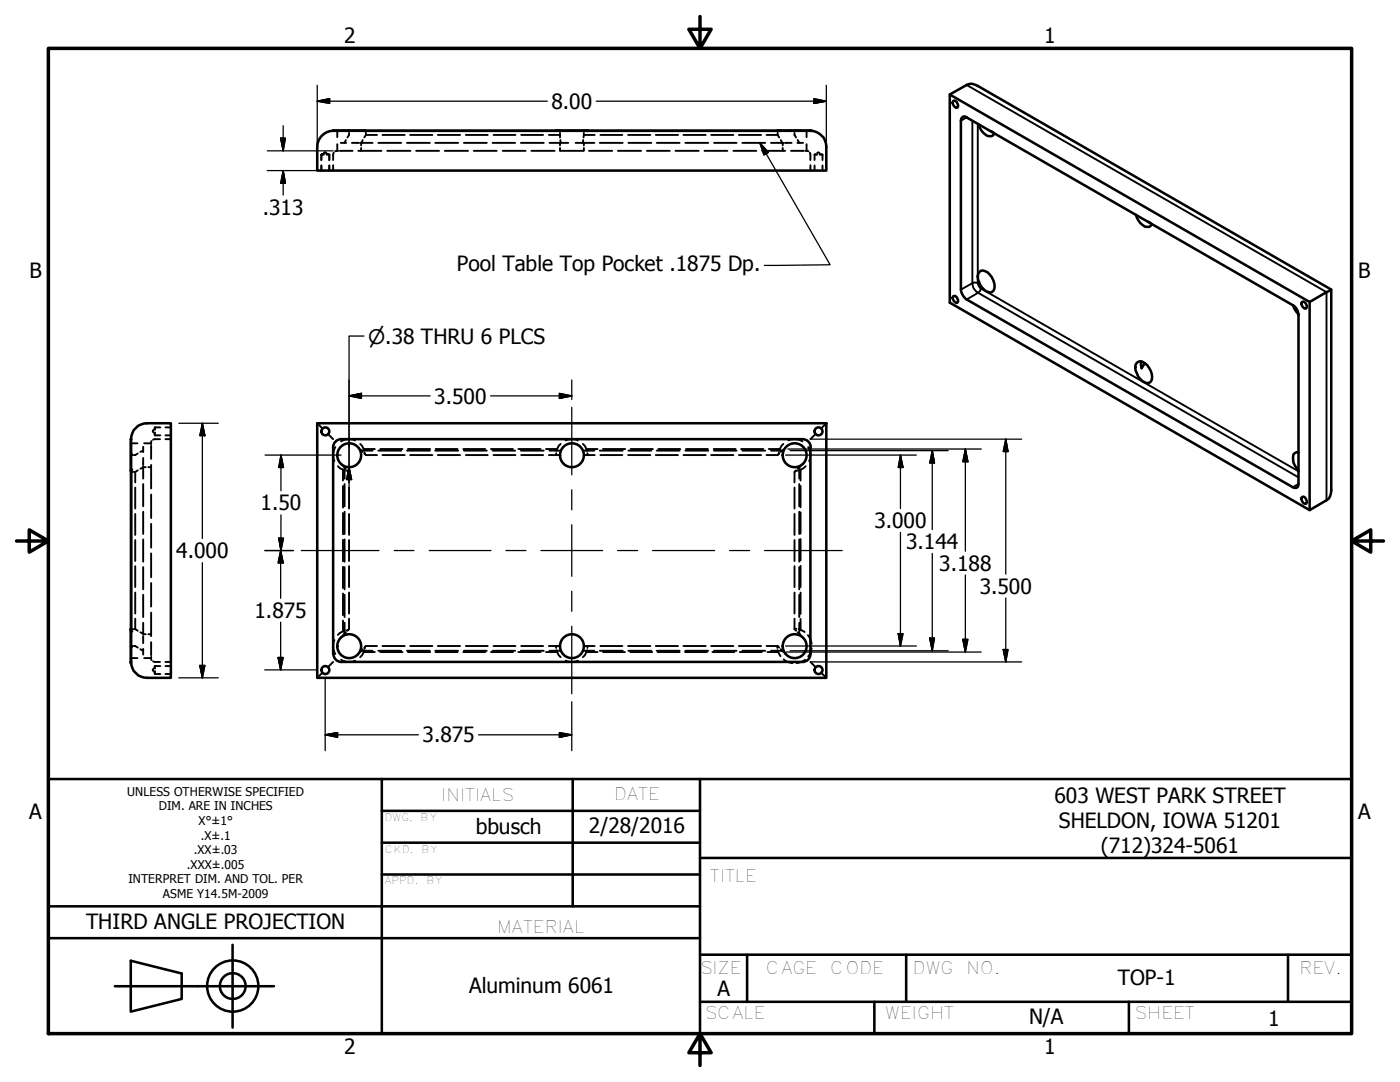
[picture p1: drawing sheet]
<svg xmlns="http://www.w3.org/2000/svg" width="279mm" height="216mm" viewBox="0 0 279 216" stroke-linecap="round" stroke-linejoin="round" font-family="sans-serif">
<!-- layer: Hidden (ANSI) -->
<g fill="none" stroke="#000" stroke-width=".38">
<path d="M64.1 30.9h.5M64.1 30.9v1M64.1 33v1M64.4 30.7l-.3 .2M64.6 30.5l.3-.1 .3 .1M65.2 30.9h.5M65.4 30.7l.3 .2M65.7 30.9v1M65.7 33v1M66.5 33v1M66.6 30.5l-.1 1.4M67.3 26v1.4"/>
<path d="M67.3 28.8v1.3M67.5 30.1l-.6 .1M67.8 30.1h2.6M68 28.5h1.1M68.5 26.1h.3M69 27.9l-.2 .6M69.2 26.1h.3M69.6 26.1l.1 .3M69.7 26.6v.3l-.4 .5M70.2 28.5h1.4M71.5 30.1h4.6M71.9 28.5h2.5"/>
<path d="M72.1 28.5v.5M72.1 29.5v.6M72.4 27.9l-.3 .6M73 26.1v.3M73 26.6v.3M73 26.9l-.3 .5M73 26.9h2.2M75.5 28.5h4.6M76.3 26.9h4.5M77.3 30.1h4.6M81.2 28.5h4.6M81.9 26.9h4.4"/>
<path d="M83.1 30.1h4.5M86.9 28.5h4.5M87.4 26.9h4.4M88.8 30.1h4.6M92.6 28.5h4.6M93 26.9h4.3M94.6 30.1h4.5M98.3 28.5h4.5M98.5 26.9h4.4M100.3 30.1h4.6M103.9 28.5h4.6M104 26.9h4.4"/>
<path d="M106 30.1h4.7M109.5 26.9h2.3M109.7 28.5h3.7M111.8 26v.4M111.8 26.6v.8M111.8 28.5v.5M111.8 29.5v.6M111.8 30.1h4.6M111.8 27.9l.1 .6M114.9 28.5h3.7M116.4 27.9l-.1 .6M116.5 26v.4"/>
<path d="M116.5 26.6v.3M116.5 28.5v.5M116.5 29.5v.6M116.5 26.9v.5M116.5 26.9h2.2M117.5 30.1h4.7M119.7 28.5h4.6M119.8 26.9h4.4M123.3 30.1h4.7M125.3 26.9h4.5M125.4 28.5h4.6M129.1 30.1h4.6"/>
<path d="M130.9 26.9h4.4M131.1 28.5h4.5M134.8 30.1h4.6M136.4 26.9h4.4M136.8 28.5h4.6M140.6 30.1h4.6M141.9 26.9h4.5M142.5 28.5h4.5M146.4 30.1h4.5M147.4 26.9h4.5M148.1 28.5h4.6M152.1 30.1h4.6"/>
<path d="M153 26.9h2.2M153.9 28.5h2.5M155.2 26.9l.3 .5M155.2 26.1v.3M155.2 26.6v.3M155.8 27.9l.3 .6M156.2 28.5v.5M156.2 29.5v.6M156.7 28.5h1.3M157.2 26.1h.9M157.9 30.1h2.5M158.6 26.6v.3l.3 .5"/>
<path d="M158.6 26.1v.3M158.7 26.1h.4M159 26.1h1M159.1 28.5h1.2M159.2 27.9l.3 .6M159.4 26.1h.4M160.7 30.1h.3M161 30.1l.4 .1M161 26v1.4M161 28.8v1.3M161.6 30.5l.1 1.4M161.7 33v1"/>
<path d="M162.6 30.9h.5M162.6 30.9v1M162.6 33v1M162.8 30.7l-.2 .2M163.1 30.5l.2-.1 .3 .1M163.6 30.9h.5M163.8 30.7l.3 .2M164.1 30.9v1M164.1 33v1M26.1 88.5h1.3M26.2 90.7l.2 .1M26.2 89.6v.4"/>
<path d="M26.2 90.3v.4M26.2 94.2h.2M26.7 94.2h.3M27 94.2v2.1M27 97.3v4.2M27.5 90.5l-.5 .3h-.3M27.5 93.9l-.5 .3M28.6 89.2v1M28.6 91.4v1.4M28.6 93v2.5M28.6 96.6v4.4M28.6 93.3l-.6 .2"/>
<path d="M28.6 89.9l-.6 .3M28.6 93.2h.5M28.8 88.5h1.4M29.6 93.2h.6M30.2 89v2.6M30.2 92.8v4.7M30.2 98.7v4.7M30.2 88v.6M30.6 85.8l-.1 .2 .1 .3M30.8 86.6l.1 .3M30.9 85.3v.5M30.9 86.3v.6"/>
<path d="M30.9 85.3l-.1 .2M30.9 85.3h1.1M30.9 86.9h1.1M31.9 87.6l-1.4 .2M33 87.6h1.1M33 85.3h1.1M33 86.9h1.1M63.3 84.5l1.1 1M65.4 86.6l1.1 1M66.9 89.2a2.9 2.9 0 0 0-.2 2.8M67.4 93l.4 .4 1 .5M68 92.5l.3 .3"/>
<path d="M68.5 93.7v2.2M68.5 97v4.3M68.5 93l.5 .5M68.8 93.3v2.2M68.8 96.6v4.4M69.2 93.9l.3 .1M69.3 93.9l.4 .3v2.1M69.7 97.3v4.2M70.9 87.9a3 3 0 0 0-2.8 .2M71.4 89.2l.2 .2M71.9 88.6l.7 1M71.9 89.7l.5 .5"/>
<path d="M72.1 89.9h2.3M72.6 89.6h2.2M72.6 89.6l.1 .3M72.7 90.5l.3 .3h2.2M72.8 90.3v.3M75.5 89.9h4.6M75.9 89.6h4.4M76.3 90.8h4.5M81.2 89.9h4.6M81.4 89.6h4.5M81.9 90.8h4.4M86.9 89.9h4.5"/>
<path d="M86.9 89.6h4.4M87.4 90.8h4.4M92.5 89.6h4.3M92.6 89.9h4.6M93 90.8h4.3M98 89.6h4.4M98.3 89.9h4.5M98.5 90.8h4.4M103.4 89.6h4.5M103.9 89.9h4.6M104 90.8h4.4M109 89.6h2.2"/>
<path d="M109.5 90.8h2.3M109.7 89.9h2.2M111 90.4l-.1 .4M111.2 89.6l-.1 .4M111.9 88.6l-.7 1M112.9 87.9a2.99 2.99 0 0 1 2.4 0M116.3 88.6l.7 1M116.3 89.9h2.3M116.5 90.8h2.2M117 89.6l.2 .4M117 89.6h2.3M117.2 90.4l.1 .4"/>
<path d="M119.7 89.9h4.6M119.8 90.8h4.4M120.3 89.6h4.5M125.3 90.8h4.5M125.4 89.9h4.6M125.9 89.6h4.4M130.9 90.8h4.4M131.1 89.9h4.5M131.4 89.6h4.4M136.4 90.8h4.4M136.8 89.9h4.6M136.9 89.6h4.4"/>
<path d="M141.9 90.8h4.5M142.4 89.6h4.4M142.5 89.9h4.5M147.4 90.8h4.5M147.9 89.6h4.4M148.1 89.9h4.6M153.4 89.6h2.2M153.9 89.9h2.2M155.4 90.3v.3M155.5 90.5l-.3 .3h-2.2M155.6 89.6l-.1 .3M156.1 89.9l-.3 .3"/>
<path d="M156.3 88.6l-.7 1M156.4 89.7l-.3 .2M156.9 89.2l-.2 .2M157.4 87.9a3 3 0 0 1 2.7 .2M158.6 97.3v4.2M158.9 93.9l-.3 .3v2.1M159.1 93.9l-.4 .1M159.5 93.3v2.2M159.5 96.6v4.4M159.8 93l-.6 .5M159.8 93.7v2.2M159.8 97v4.2"/>
<path d="M159.8 93.7l-.4 .2M160.3 92.5l-.3 .3M160.8 93l-1 .7M161.3 89.2a2.9 2.9 0 0 1 .2 2.8M162.8 86.6l-1.1 1M164.9 84.5l-1.1 1M27 102.6v4.1M27 107.8v4.2M27 113v4.2M27 118.2v4.2M28.6 102.1v4.5M28.6 107.6v4.5"/>
<path d="M28.6 113.2v4.4M28.6 118.7v4.4M30.2 104.5v4.8M30.2 110.4v4.8M30.2 116.3v4.7M68.5 102.4v4.2M68.5 107.7v4.3M68.5 113.1v4.2M68.5 118.4v4.3M68.8 102.1v4.5M68.8 107.6v4.5M68.8 113.2v4.4"/>
<path d="M68.8 118.7v4.4M69.7 102.6v4.1M69.7 107.8v4.2M69.7 113v4.2M69.7 118.2v4.2M158.6 102.6v4.1M158.6 107.8v4.2M158.6 113v4.2M158.6 118.2v4.2M159.5 102.1v4.5M159.5 107.6v4.5M159.5 113.2v4.4"/>
<path d="M159.5 118.7v4.4M159.8 102.2v4.3M159.8 107.6v4.2M159.8 112.9v4.3M159.8 118.2v4.3M26.1 131.3h1.3M26.2 127.6v.9M26.2 129.3v1M26.2 129v.4M26.2 129.8v.3M26.2 125.5h.2M26.4 128.9l-.2 .1"/>
<path d="M26.7 128.9h.3l.5 .3M26.7 125.5h.3M27 125.5l.5 .4M27 123.4v2.1M28 129.5l.6 .4M28 126.2l.6 .2M28.6 124.3v2.4M28.6 127v1.3M28.6 129.5v1.1M28.6 126.6h.5M28.8 131.3h1.4M29.6 126.6h.6"/>
<path d="M30.2 131.3v.4M30.2 122.2v4.7M30.2 128.1v2.6M30.2 131.1v.2M30.5 132l1.4 .1M30.6 133.4l-.1 .3 .1 .2M30.8 134.2l.1 .3M30.9 132.9v.5M30.9 133.9v.6M30.9 132.9l-.1 .3M30.9 132.9h1.1M30.9 134.5h1.1"/>
<path d="M33 132.1h1.1M33 132.9h1.1M33 134.5h1.1M64.4 134.2l-1.1 1.1M66.5 132.1l-1.1 1.1M66.7 127.7a3 3 0 0 0 .2 2.8M68.1 131.6a2.9 2.9 0 0 0 2.8 .2M68.3 127l-.3 .3M68.5 126l-1.1 .7M68.5 123.8v2.2M68.8 125.9l-.3 .1M68.8 124.3v2.1"/>
<path d="M69 126.2l-.5 .5M69.5 125.7l-.3 .1M69.7 123.4v2.1l-.4 .4M71.6 130.4l-.2 .2M72.1 129.9l-.2 .2M72.1 129.9h2.3M72.4 129.5l-.3 .4M72.6 130.1l-.7 1M72.6 130.1h2.2M72.7 129.8l-.1 .3M72.8 129.1v.4M75.2 128.9h-2.2l-.3 .3"/>
<path d="M75.5 129.9h4.6M75.9 130.1h4.4M76.3 128.9h4.5M81.2 129.9h4.6M81.4 130.1h4.5M81.9 128.9h4.4M86.9 129.9h4.5M86.9 130.1h4.4M87.4 128.9h4.4M92.5 130.1h4.3M92.6 129.9h4.6M93 128.9h4.3"/>
<path d="M98 130.1h4.4M98.3 129.9h4.5M98.5 128.9h4.4M103.4 130.1h4.5M103.9 129.9h4.6M104 128.9h4.4M109 130.1h2.2M109.5 128.9h2.3M109.7 129.9h2.2M110.9 128.9l.1 .4M111.1 129.7l.1 .4M111.2 130.1l.7 1"/>
<path d="M112.9 131.8a2.99 2.99 0 0 0 2.4 0M116.3 129.9h2.3M116.5 128.9h2.2M117 130.1l-.7 1M117 130.1h2.3M117.2 129.7l-.2 .4M117.3 128.9l-.1 .4M119.7 129.9h4.6M119.8 128.9h4.4M120.3 130.1h4.4M125.3 128.9h4.5M125.4 129.9h4.6"/>
<path d="M125.8 130.1h4.4M130.9 128.9h4.4M131.1 129.9h4.5M131.3 130.1h4.3M136.4 128.9h4.4M136.7 130.1h4.4M136.8 129.9h4.6M141.9 128.9h4.5M142.2 130.1h4.4M142.5 129.9h4.5M147.4 128.9h4.5M147.6 130.1h4.4"/>
<path d="M148.1 129.9h4.6M153 128.9h2.2l.3 .3M153.2 130.1h2.1M153.9 129.9h2.2M155.1 128.9v.4M155.2 129.7l.1 .4M155.3 130.1l.5 .8M155.8 129.5l.3 .4M156.1 129.9l.3 .2M156.4 131.6l.8 .5 .9 .2M156.7 130.4l.2 .2M158.6 125.5h.3"/>
<path d="M158.6 123.4v2.1l.3 .4M159.2 126.2l.3 .2M159.4 125.5l.4 .2M159.5 124.3v2.1M159.5 126.4l.3 .3M159.8 125.7l.8 .4M159.8 123.5v2.2M160 127l.3 .3M160.7 131.6l-.7 .5-1 .2M161.2 126.7l.5 .9 .3 .9M161.7 132.1l1.1 1.1M162 129.3l-.3 1-.4 .7"/>
<path d="M163.8 134.2l1.1 1.1"/>
</g>
<!-- layer: Visible (ANSI) -->
<g fill="none" stroke="#000" stroke-width=".51">
<path d="M189.5 18.9l71.9 41.4 4.3-2.5M192.9 17l-3.4 1.9v41.5l71.9 41.4 3.3-2a2.17 2.17 0 0 0 1-2M66.5 26.1a3.3 3.3 0 0 0-3.2 3.2v4.7h101.6v-4.7a3.3 3.3 0 0 0-3.2-3.2M66.5 26.1h95.2M66.5 26.1h6.3M72.6 26.1h38.6M110.9 26.1h6.4M117 26.1h38.6M155.2 26l-.1 .1M155.4 26l-.2 .1M155.4 26l6.3 .1M155.4 26v.1"/>
<path d="M161.7 26l.3 .1M190.2 20.2l.2-.1a1.01 1.01 0 0 1 .7 1.4 .96 .96 0 0 1-.9-1.3zM191.8 24.1v33.7M192.9 23.4l65.1 37.5M195.3 24.8a3.1 3.1 0 0 0 2.2 2.4h.4l.5-.6M197.7 26.2l.5 .2M190.2 59.2l.2-.1a.93 .93 0 0 1 .7 1.3 .93 .93 0 0 1-.9-1.2zM192.9 59.8l65.1 37.4M195.5 54.3a1.14 1.14 0 0 1 1.6 .1 3.3 3.3 0 0 1 1.1 3.6 1.14 1.14 0 0 1-1.6 0 3.9 3.9 0 0 1-1.4-3.3zM226.7 42.9a3.1 3.1 0 0 0 2.2 2.4h.5l.5-.6M229.2 44.3l.4 .2M226.9 72.4a1.09 1.09 0 0 1 1.6 .1 3.2 3.2 0 0 1 1.2 3.6 1.14 1.14 0 0 1-1.7 0 3.9 3.9 0 0 1-1.4-3.3z"/>
<path d="M227.8 72.1l-.1 .9 .1 .5 .7-1M258.1 61l.2 .5 .8 1.2M259.1 62.9v33.7M259.8 60.3l.2-.1a.93 .93 0 0 1 .7 1.3 .93 .93 0 0 1-.9-1.2zM261.4 60.3v41.5M26.2 87.6a3.3 3.3 0 0 1 3.1-3.1h4.8v50.8h-4.8a3.3 3.3 0 0 1-3.1-3.2M26.2 87.6v44.5M26.2 87.6v6.4M26.2 93.7v32.3M63.3 84.5h101.6v50.8h-101.6zM66.5 89.2v41.3M68.1 87.6h92.1a1.62 1.62 0 0 1 1.6 1.6"/>
<path d="M68.1 87.6a1.62 1.62 0 0 0-1.6 1.6M161.7 89.2v41.3M259.1 90.2a1.03 1.03 0 0 0-1 1.5 3.7 3.7 0 0 0 1 2.2M259.8 99.3l.2-.2a.97 .97 0 0 1 .7 1.4 .96 .96 0 0 1-.9-1.2zM26.1 132.1h.1M26.1 125.7h.1M26.1 125.7l.1 6.6M26.2 125.5h-.1M26.2 125.5l-.1 .2M66.5 130.5a1.56 1.56 0 0 0 1.6 1.6M161.7 130.5a1.56 1.56 0 0 1-1.5 1.6h-92.1"/>
<circle cx="64.9" cy="86.1" r=".79"/>
<circle cx="69.7" cy="90.8" r="2.38"/>
<circle cx="114.1" cy="90.8" r="2.38"/>
<circle cx="158.6" cy="90.8" r="2.38"/>
<circle cx="163.4" cy="86.1" r=".79"/>
<circle cx="64.9" cy="133.7" r=".79"/>
<circle cx="69.7" cy="128.9" r="2.38"/>
<circle cx="114.1" cy="128.9" r="2.38"/>
<circle cx="158.6" cy="128.9" r="2.38"/>
<circle cx="163.4" cy="133.7" r=".79"/>
</g>
<!-- layer: Hidden (ANSI) -->
<g fill="#000">
<circle cx="64.1" cy="30.9" r=".19"/>
<circle cx="68.5" cy="26.1" r=".19"/>
<circle cx="69.5" cy="26.1" r=".19"/>
<circle cx="69.5" cy="26" r=".19"/>
<circle cx="155.3" cy="26.1" r=".19"/>
<circle cx="158.6" cy="26" r=".19"/>
<circle cx="158.6" cy="26.1" r=".19"/>
<circle cx="158.7" cy="26.1" r=".19"/>
<circle cx="158.7" cy="26" r=".19"/>
<circle cx="26.1" cy="90.6" r=".19"/>
<circle cx="26.1" cy="90.8" r=".19"/>
<circle cx="26.2" cy="89.6" r=".19"/>
<circle cx="26.2" cy="90.8" r=".19"/>
<circle cx="26.2" cy="90.6" r=".19"/>
<circle cx="26.1" cy="128.9" r=".19"/>
<circle cx="26.1" cy="129.1" r=".19"/>
<circle cx="26.2" cy="128.9" r=".19"/>
<circle cx="26.2" cy="130.1" r=".19"/>
<circle cx="26.2" cy="125.7" r=".19"/>
<circle cx="26.2" cy="129.1" r=".19"/>
</g>
<!-- layer: Visible (ANSI) -->
<g fill="#000">
<circle cx="72.6" cy="26.1" r=".25"/>
<circle cx="111.2" cy="26.1" r=".25"/>
<circle cx="117" cy="26.1" r=".25"/>
<circle cx="155.6" cy="26.1" r=".25"/>
<circle cx="26.2" cy="93.7" r=".25"/>
<circle cx="26.2" cy="126" r=".25"/>
</g>
<!-- layer: Visible Narrow (ANSI) -->
<path d="M192.9 17l71.8 41.3v41.5M192.9 23.4l-1.1 .7M194.1 24.1v32.4M195.1 24.7v31.8M192.9 59.8l2.3-1.4 63.9 36.8M194.1 56.5l.2-.1 .8 .1M194.1 56.5a2.15 2.15 0 0 0 1.1 1.9l.2-.1a.69 .69 0 0 0-.1-1.2l-.2-.6M194.1 56.5l-2.3 1.3M195.7 57.5l63.4 36.5M259.1 96.6l-1.1 .6" fill="none" stroke="#000" stroke-width=".38"/>
<path d="M192.9 17a1.98 1.98 0 0 1 2.2 .1l70.6 40.7v40M192.9 23.4a.68 .68 0 0 0-.8-.1 .68 .68 0 0 0-.3 .8M191.8 57.8a2.85 2.85 0 0 0 1.1 2M258 60.9a2.33 2.33 0 0 1 1.1 2M259.1 96.6l-.1 .6-.3 .1-.7-.1" fill="none" stroke="#000" stroke-width=".51"/>
<!-- layer: Border (ANSI) -->
<path d="M9.7 9.7h260v196.5h-260zM139.7 3.3v6.4l-2.2-3.9h4.4l-2.2 3.9M3.3 107.9h6.4l-3.9-2.2v4.5l3.9-2.3M269.7 107.9l3.9 2.3v-4.5l-3.9 2.2h6.4M139.7 206.2l2.2 3.9h-4.4l2.2-3.9v6.4" fill="none" stroke="#000" stroke-width=".7"/>
<!-- layer: Title (ANSI) -->
<g fill="none" stroke="#000" stroke-width=".51">
<path d="M76.2 155.4h-66.5v50.8h66.5M76.2 155.4h193.5v50.8h-193.5zM114.3 155.4v25.4M139.7 155.4v50.8M76.2 174.5h63.5M76.2 168.1h63.5M76.2 161.8h63.5M139.7 171.2h130M9.7 187.2h130M9.7 180.8h130M22.9 196.8h31.8M26.1 191.7l10.2 2.5v5.1l-10.2 2.6z"/>
<path d="M46.4 188.5v16.5M139.7 199.9h130M139.7 190.5h130M149.1 190.5v9.4M174.5 199.9v6.3M180.8 190.5v9.4M225.3 199.9v6.3M257 190.5v9.4"/>
<circle cx="46.4" cy="196.8" r="5.1"/>
<circle cx="46.5" cy="196.8" r="2.57"/>
</g>
<!-- layer: Dimension (ANSI) -->
<g fill="none" stroke="#000" stroke-width=".25">
<path d="M63.3 17v15.4M162.4 19.7l2.5 .5-2.5 .4zM164.9 17v15.4M53.3 34h11.6M53.3 30.1h13.2M56 27.6h1l-.5 2.5zM56.5 34l.5 2.6h-1zM56.5 25.1v5M56.5 34v4.9M63.3 20.2l2.5-.5v.9zM63.3 20.2h45.9M119 20.2h45.9"/>
<path d="M69.7 79l2.4-.5v1zM69.7 79h16.2M69.7 75.8v13.4M97.9 79h16.2M111.6 78.5l2.5 .5-2.5 .5zM114.1 75.8v3.9M35.7 84.5h7.9M40.4 84.5l.5 2.4h-1zM40.4 84.5v22.9M52.9 90.8h15.2M56.1 90.8l.5 2.5h-1zM56.1 90.8v7.1"/>
<path d="M156.8 90.8h26.1M157.2 89.6h38.6M157.7 89.9h31.5M161.7 87.6h42.2M179.7 90.8l.5 2.5h-.9zM179.7 90.8v10.7M186.1 89.9l.4 2.5h-1zM186.1 89.9v15.8M192.7 89.6l.5 2.5h-1zM192.7 89.6v20.4M200.7 87.6l.5 2.5h-1zM200.7 87.6v27"/>
<path d="M40.4 112.3v23M52.8 109.9h5.7M55.6 107.4h1l-.5 2.5zM56 109.9l.5 2.4h-1zM56 109.9v9.5M56.1 102.7v7.2M179.7 106.2v22.7M186.1 110.4v19.5M192.7 114.7v15.4M200.7 119.3v12.8M35.7 135.3h7.9M39.9 132.8h1l-.5 2.5z"/>
<path d="M52.8 133.7h10.5M55.5 131.2h1l-.5 2.5zM56 124.1v9.6M64.9 135.3v14.5M156.8 128.9h26.1M156.9 130.1h38.9M157.7 129.9h31.5M161.7 132.1h42.2M179.3 126.4h.9l-.5 2.5zM185.5 127.3h1l-.4 2.6zM192.2 127.6h1l-.5 2.5zM200.2 129.6h1l-.5 2.5z"/>
<path d="M64.9 146.6l2.5-.4v.9zM64.9 146.6h18.6M95.5 146.6h18.6M111.6 146.2l2.5 .4-2.5 .5zM114.1 140v9.8"/>
</g>
<g fill="#000" stroke="#000" stroke-width=".25">
<path d="M63.3 20.2l2.5-.5zM63.3 20.2l2.5-.5v.9zM56 27.6l.5 2.5zM56 27.6h1l-.5 2.5zM56.5 34l.5 2.6zM56.5 34l.5 2.6h-1zM162.4 20.6l2.5-.4zM162.4 19.7l2.5 .5-2.5 .4zM69.7 79l2.4-.5zM69.7 79l2.4-.5v1zM111.6 79.5l2.5-.5zM111.6 78.5l2.5 .5-2.5 .5z"/>
<path d="M40.4 84.5l.5 2.4zM40.4 84.5l.5 2.4h-1zM56.1 90.8l.5 2.5zM56.1 90.8l.5 2.5h-1zM179.7 90.8l.5 2.5zM179.7 90.8l.5 2.5h-.9zM186.1 89.9l.4 2.5zM186.1 89.9l.4 2.5h-1zM192.7 89.6l.5 2.5zM192.7 89.6l.5 2.5h-1zM200.7 87.6l.5 2.5zM200.7 87.6l.5 2.5h-1z"/>
<path d="M55.6 107.4l.5 2.5zM55.6 107.4h1l-.5 2.5zM56 109.9l.5 2.4zM56 109.9l.5 2.4h-1zM39.9 132.8l.5 2.5zM39.9 132.8h1l-.5 2.5zM55.5 131.2l.5 2.5zM55.5 131.2h1l-.5 2.5zM179.3 126.4l.4 2.5zM179.3 126.4h.9l-.5 2.5zM185.5 127.3l.6 2.6zM185.5 127.3h1l-.4 2.6z"/>
<path d="M192.2 127.6l.5 2.5zM192.2 127.6h1l-.5 2.5zM200.2 129.6l.5 2.5zM200.2 129.6h1l-.5 2.5zM64.9 146.6l2.5-.4zM64.9 146.6l2.5-.4v.9zM111.6 147.1l2.5-.5zM111.6 146.2l2.5 .4-2.5 .5z"/>
</g>
<!-- layer: Symbol (ANSI) -->
<path d="M151.6 28.5l1.8 1.9-.9 .5zM151.6 28.5l14.1 24.3-13.2 .2M72.6 67.1h-2.9v26.1M69.7 93.2l.5 2.5h-1zM69.7 88.5v9.7" fill="none" stroke="#000" stroke-width=".25"/>
<path d="M151.6 28.5l1.8 1.9zM151.6 28.5l1.8 1.9-.9 .5zM69.7 93.2l.5 2.5zM69.7 93.2l.5 2.5h-1z" fill="#000" stroke="#000" stroke-width=".25"/>
<!-- layer: Centerline (ANSI) -->
<g fill="none" stroke="#000" stroke-width=".25">
<path d="M114.1 81.3v13.4M114.1 97.7v4M60.1 109.9h15.5M78.7 109.9h3.9M85.7 109.9h12.3M101 109.9h4M107.9 109.9h12.4M114.1 104.7v10.3M114.1 118v4M123.3 109.9h4M130.2 109.9h12.4M145.6 109.9h4"/>
<path d="M152.6 109.9h15.5M114.1 125v13.4"/>
</g>
<g font-size="4.2">
<text x="68.7" y="8.6">2</text>
<text x="208.4" y="8.6">1</text>
<text x="110" y="21.7">8.00</text>
<text x="52.5" y="42.9">.313</text>
<text x="5.9" y="55.5">B</text>
<text x="91.2" y="54.2">Pool Table Top Pocket .1875 Dp.</text>
<text x="271.1" y="55.5">B</text>
<text x="86.7" y="80.5">3.500</text>
<text x="52" y="101.9">1.50</text>
<text x="174.5" y="105.4">3.000</text>
<text x="35.2" y="111.4">4.000</text>
<text x="180.8" y="109.6">3.144</text>
<text x="187.5" y="113.9">3.188</text>
<text x="195.5" y="118.5">3.500</text>
<text x="50.8" y="123.3">1.875</text>
<text x="84.3" y="148.1">3.875</text>
<text x="210.4" y="160.2">603 WEST PARK STREET</text>
<text x="5.8" y="163.4">A</text>
<text x="94.9" y="166.5">bbusch</text>
<text x="117.5" y="166.2">2/28/2016</text>
<text x="211.3" y="165.2">SHELDON, IOWA 51201</text>
<text x="271" y="163.4">A</text>
<text x="219.7" y="170.2">(712)324-5061</text>
<text x="17.2" y="185.4">THIRD ANGLE PROJECTION</text>
<text x="223.1" y="196.6">TOP-1</text>
<text x="93.6" y="198.2">Aluminum 6061</text>
<text x="143.2" y="198.8">A</text>
<text x="205.4" y="204.4">N/A</text>
<text x="253.1" y="204.7">1</text>
<text x="68.7" y="210.3">2</text>
<text x="208.4" y="210.3">1</text>
</g>
<text font-size="4" x="73.5" y="68.6">⌀.38 THRU 6 PLCS</text>
<g font-size="3.4">
<text x="88.1" y="159.8">INITIALS</text>
<text x="122.6" y="159.7">DATE</text>
<text x="141.7" y="176">TITLE</text>
<text x="99.2" y="186.1">MATERIAL</text>
<text x="139.7" y="194.3">SIZE</text>
<text x="152.8" y="194.3">CAGE</text>
<text x="165.7" y="194.3">CODE</text>
<text x="182.2" y="194.3">DWG</text>
<text x="192.9" y="194.3">NO.</text>
<text x="259.3" y="194.3">REV.</text>
<text x="140.7" y="203.4">SCALE</text>
<text x="176.7" y="203.4">WEIGHT</text>
<text x="226.4" y="203.4">SHEET</text>
</g>
<g font-size="2.4">
<text x="25.4" y="158.8">UNLESS OTHERWISE SPECIFIED</text>
<text x="31.7" y="161.7">DIM. ARE IN INCHES</text>
<text x="39.6" y="164.6">X°±1°</text>
<text x="40.1" y="167.5">.X±.1</text>
<text x="37.3" y="173.4">.XXX±.005</text>
<text x="38.7" y="170.4">.XX±.03</text>
<text x="25.7" y="176.3">INTERPRET DIM. AND TOL. PER</text>
<text x="32.5" y="179.3">ASME Y14.5M-2009</text>
</g>
<g font-size="2">
<text x="76.8" y="163.8">DWG.</text>
<text x="83.9" y="163.8">BY</text>
<text x="76.8" y="170.1">CKD.</text>
<text x="84.1" y="170.1">BY</text>
<text x="76.8" y="176.5">APPD.</text>
<text x="85.1" y="176.5">BY</text>
</g>
</svg>
